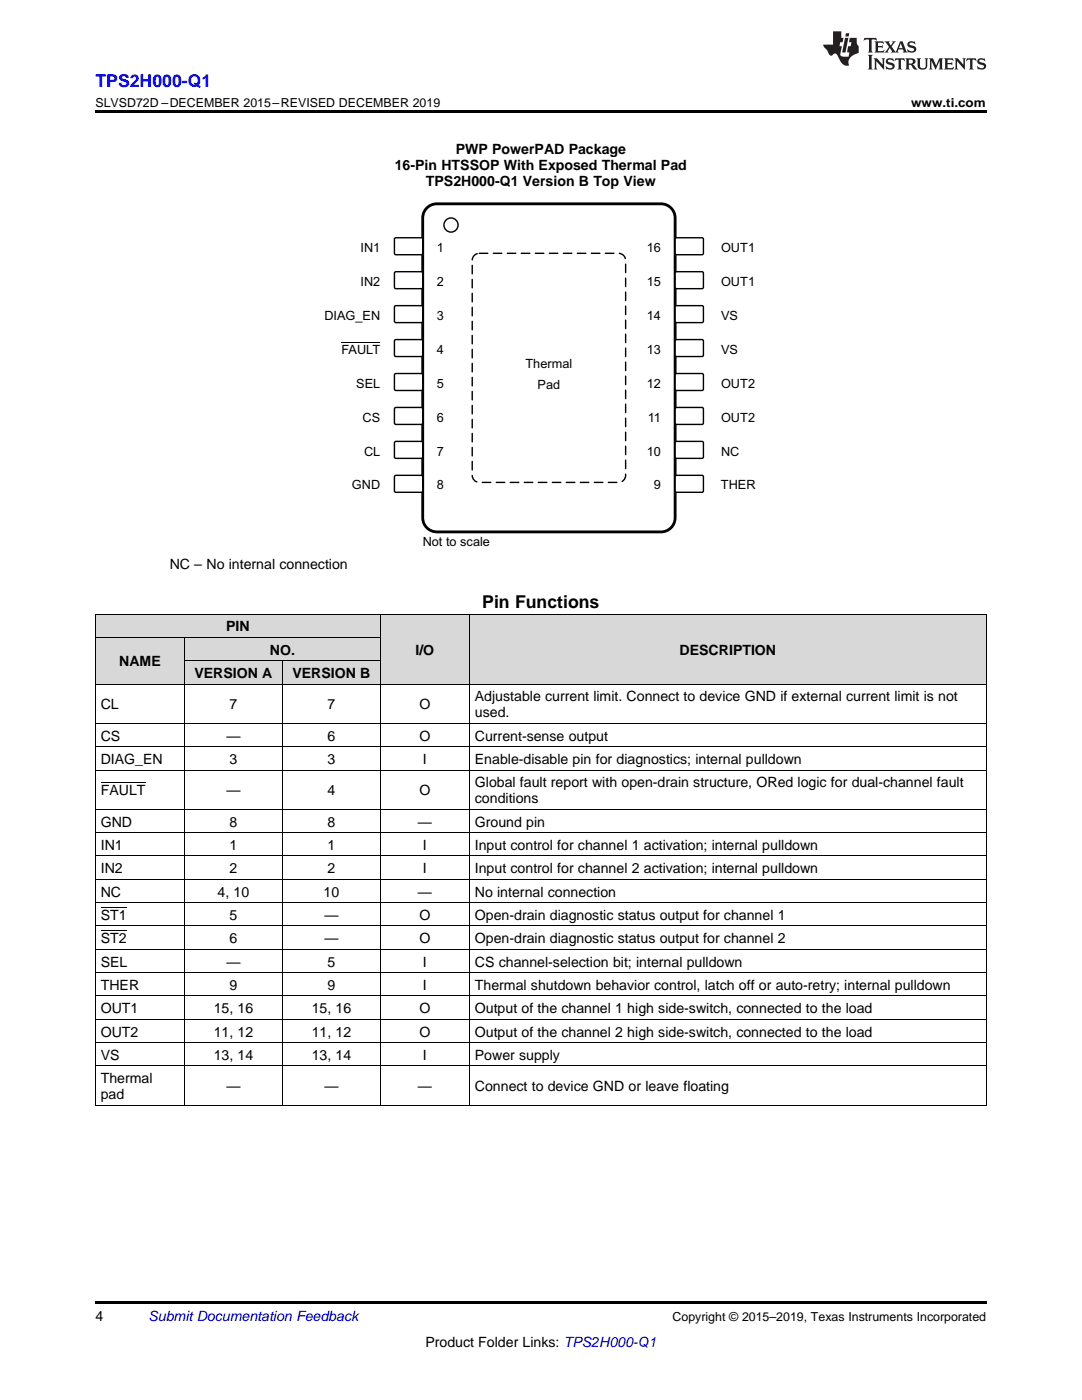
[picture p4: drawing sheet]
<svg xmlns="http://www.w3.org/2000/svg" width="216mm" height="279mm" viewBox="0 0 216 279" stroke-linecap="round" stroke-linejoin="round" font-family="sans-serif">
<g fill="#d8d8d8">
<path d="M75.9 122.6h17.8v14h-17.8z"/>
<path d="M93.7 122.6h103.1v14h-103.1z"/>
<path d="M19 127.3h17.8v9.3h-17.8z"/>
<path d="M36.8 131.9h19.6v4.7h-19.6z"/>
<path d="M56.4 131.9h19.5v4.7h-19.5z"/>
<path d="M36.8 127.3h19.6v4.6h-19.6z"/>
<path d="M56.4 127.3h19.5v4.6h-19.5z"/>
<path d="M19 122.6h17.8v4.7h-17.8z"/>
<path d="M36.8 122.6h19.6v4.7h-19.6z"/>
<path d="M56.4 122.6h19.5v4.7h-19.5z"/>
</g>
<path d="M19 259.7h177.8v.5h-177.8z" fill="#000"/>
<g fill="none" stroke="#000" stroke-width=".2">
<path d="M19 136.5h177.8M19 127.2h56.9M19 122.6h177.8M19.1 122.6v98M36.8 127.3v93.3M36.8 131.9h39.1M56.3 131.9v88.7M75.9 122.6v98M93.6 122.6v98M196.8 122.6v98M19 153.7h177.8M19 149h177.8"/>
<path d="M19 144.4h177.8M19 175.5h177.8M19 170.8h177.8M19 166.2h177.8M19 161.5h177.8M19 198.8h177.8M19 194.1h177.8M19 189.5h177.8M19 184.8h177.8M19 180.1h177.8M19 212.7h177.8M19 208.1h177.8"/>
<path d="M19 203.4h177.8M19 220.6h177.8"/>
</g>
<circle cx="90" cy="44.9" r="1.41" fill="none" stroke="#000" stroke-width=".28"/>
<path d="M85 41.7a2.81 2.81 0 0 1 2.2-1h44.7a2.82 2.82 0 0 1 2.8 2.8v59.8a2.82 2.82 0 0 1-2.8 2.9h-44.7a2.82 2.82 0 0 1-2.9-2.9v-59.8l.1-.6z" fill="none" stroke="#000" stroke-width=".56"/>
<path d="M94.5 51.1l.7-.5h.4h27.8a1.41 1.41 0 0 1 1.4 1.4v42.9a1.41 1.41 0 0 1-1.4 1.4h-27.8a1.41 1.41 0 0 1-1.4-1.4v-42.9z" fill="none" stroke="#000" stroke-width=".28" stroke-dasharray="1.7 1.1"/>
<path d="M78.8 47.5h5.4l.1 .2v3l-.2 .1h-5.3l-.1-.2v-2.9z" fill="#fff"/>
<path d="M78.8 47.5h5.4l.1 .2v3l-.2 .1h-5.3l-.1-.2v-2.9z" fill="none" stroke="#000" stroke-width=".28"/>
<path d="M134.9 47.5h5.3l.2 .2-.1 3-.2 .1h-5.2l-.2-.2v-2.9z" fill="#fff"/>
<path d="M134.9 47.5h5.3l.2 .2-.1 3-.2 .1h-5.2l-.2-.2v-2.9z" fill="none" stroke="#000" stroke-width=".28"/>
<path d="M78.8 54.3h5.4l.1 .2v3l-.2 .1h-5.3l-.1-.3v-2.8z" fill="#fff"/>
<path d="M78.8 54.3h5.4l.1 .2v3l-.2 .1h-5.3l-.1-.3v-2.8z" fill="none" stroke="#000" stroke-width=".28"/>
<path d="M134.9 54.3h5.3l.2 .2-.1 3-.2 .1h-5.2l-.2-.3v-2.8z" fill="#fff"/>
<path d="M134.9 54.3h5.3l.2 .2-.1 3-.2 .1h-5.2l-.2-.3v-2.8z" fill="none" stroke="#000" stroke-width=".28"/>
<path d="M78.7 61.1l.3-.1h5.2l.1 .3v2.9l-.2 .2-5.3-.1-.1-.2z" fill="#fff"/>
<path d="M78.7 61.1l.3-.1h5.2l.1 .3v2.9l-.2 .2-5.3-.1-.1-.2z" fill="none" stroke="#000" stroke-width=".28"/>
<path d="M134.8 61.1l.2-.1h5.2l.2 .3-.1 2.9-.2 .2-5.2-.1-.2-.2z" fill="#fff"/>
<path d="M134.8 61.1l.2-.1h5.2l.2 .3-.1 2.9-.2 .2-5.2-.1-.2-.2z" fill="none" stroke="#000" stroke-width=".28"/>
<path d="M78.8 67.8h5.4l.1 .3v2.9l-.2 .2-5.3-.1-.1-.2v-2.8z" fill="#fff"/>
<path d="M78.8 67.8h5.4l.1 .3v2.9l-.2 .2-5.3-.1-.1-.2v-2.8z" fill="none" stroke="#000" stroke-width=".28"/>
<path d="M68.1 68.3h7.8" fill="none" stroke="#000" stroke-width=".2"/>
<path d="M134.9 67.8h5.3l.2 .3-.1 2.9-.2 .2-5.2-.1-.2-.2v-2.8z" fill="#fff"/>
<path d="M134.9 67.8h5.3l.2 .3-.1 2.9-.2 .2-5.2-.1-.2-.2v-2.8z" fill="none" stroke="#000" stroke-width=".28"/>
<path d="M78.8 74.6h5.4l.1 .2v3l-.2 .1h-5.3l-.1-.3v-2.8z" fill="#fff"/>
<path d="M78.8 74.6h5.4l.1 .2v3l-.2 .1h-5.3l-.1-.3v-2.8z" fill="none" stroke="#000" stroke-width=".28"/>
<path d="M134.9 74.6h5.3l.2 .2-.1 3-.2 .1h-5.2l-.2-.3v-2.8z" fill="#fff"/>
<path d="M134.9 74.6h5.3l.2 .2-.1 3-.2 .1h-5.2l-.2-.3v-2.8z" fill="none" stroke="#000" stroke-width=".28"/>
<path d="M78.8 81.4h5.4l.1 .2v3l-.2 .1h-5.3l-.1-.3v-2.8z" fill="#fff"/>
<path d="M78.8 81.4h5.4l.1 .2v3l-.2 .1h-5.3l-.1-.3v-2.8z" fill="none" stroke="#000" stroke-width=".28"/>
<path d="M134.9 81.4h5.3l.2 .2-.1 3-.2 .1h-5.2l-.2-.3v-2.8z" fill="#fff"/>
<path d="M134.9 81.4h5.3l.2 .2-.1 3-.2 .1h-5.2l-.2-.3v-2.8z" fill="none" stroke="#000" stroke-width=".28"/>
<path d="M78.8 88.1h5.4l.1 .3v2.9l-.2 .2-5.3-.1-.1-.2v-2.8z" fill="#fff"/>
<path d="M78.8 88.1h5.4l.1 .3v2.9l-.2 .2-5.3-.1-.1-.2v-2.8z" fill="none" stroke="#000" stroke-width=".28"/>
<path d="M134.9 88.1h5.3l.2 .3-.1 2.9-.2 .2-5.2-.1-.2-.2v-2.8z" fill="#fff"/>
<path d="M134.9 88.1h5.3l.2 .3-.1 2.9-.2 .2-5.2-.1-.2-.2v-2.8z" fill="none" stroke="#000" stroke-width=".28"/>
<path d="M78.7 95l.3-.1h5.2l.1 .2v3l-.2 .1h-5.3l-.1-.2z" fill="#fff"/>
<path d="M78.7 95l.3-.1h5.2l.1 .2v3l-.2 .1h-5.3l-.1-.2z" fill="none" stroke="#000" stroke-width=".28"/>
<path d="M134.8 95l.2-.1h5.2l.2 .2-.1 3-.2 .1h-5.2l-.2-.2z" fill="#fff"/>
<path d="M134.8 95l.2-.1h5.2l.2 .2-.1 3-.2 .1h-5.2l-.2-.2z" fill="none" stroke="#000" stroke-width=".28"/>
<path d="M19 22h177.8v.5h-177.8z" fill="#000"/>
<g fill="#231f20">
<path d="M172.5 7.6l-.1 .5 .4-.2h.6v.1v2.1l-.2 .4h.9l-.2-.4v-2.1l.1-.1h.5l.5 .2-.2-.5zM174.5 8.3l.2 .3v1.5l-.2 .4h1.8l.2-.6a1.04 1.04 0 0 1-1.3 .2v-.7h.6l.3 .2v-.6l-.3 .2h-.6v-.6l.8-.1 .4 .3-.2-.5zM176.5 8.3l.9 1.1-.9 1.1h.8l-.2-.2 .4-.7 .5 .7-.2 .2h1.5l-.2-.2 .2-.4h.9l.1 .4-.2 .2h1l-.3-.3-.7-1.9h-.5l-.9 2-.8-1 .9-1h-.8l.1 .3-.4 .5-.3-.6 .1-.2zM179.7 8.6l.4 1h-.7zM181.3 8.4a.63 .63 0 0 0-.2 .7 .63 .63 0 0 0 .6 .4l.6 .2 .1 .2a.75 .75 0 0 1-.7 .4 .75 .75 0 0 1-.6-.5l.1 .7 .1-.1a1.11 1.11 0 0 0 1.5-.6 1.13 1.13 0 0 0-1.2-.8l-.1-.4a1.04 1.04 0 0 1 1.2 .2l-.2-.5-.2 .1-.4-.2zM173.2 10.9l.2 .4v2.2l-.2 .4h1l-.3-.4v-2.2l.3-.4zM174.3 11.6l.3 .4v1.5l-.3 .4h.8l-.2-.4v-1.3l1.5 1.7v-1.9l.2-.4h-.7l.2 .4v.9l-1.1-1.3zM177 11.8a.62 .62 0 0 0-.2 .7 .62 .62 0 0 0 .6 .4l.6 .1 .1 .3a.76 .76 0 0 1-.7 .3 .76 .76 0 0 1-.7-.4l.2 .7 .1-.1a1.11 1.11 0 0 0 1.5-.6 1.13 1.13 0 0 0-1.2-.8l-.1-.4a1.04 1.04 0 0 1 1.2 .2l-.2-.6-.2 .1-.5-.1zM178.7 11.6l-.2 .6a.61 .61 0 0 1 .8-.3v1.6l-.2 .4h.9l-.2-.4v-1.6a.63 .63 0 0 1 .7 .3l-.1-.6zM180.6 11.6l.3 .4v1.5l-.3 .4h1l-.2-.2-.1-.8 .6 .2a.76 .76 0 0 0 1.2 .7l-1-1a.58 .58 0 0 0 .6-.5 .58 .58 0 0 0-.5-.6zM181.4 11.9h.1a.45 .45 0 0 1 .5 .1 .45 .45 0 0 1 .1 .5l-.8 .2zM182.9 11.6l.2 .2a2.17 2.17 0 0 0 .3 1.9 .99 .99 0 0 0 1.6-.6v-1.1l.2-.4h-.7l.2 .2a1.92 1.92 0 0 1-.2 1.8 .6 .6 0 0 1-.9-.5v-1.1l.2-.4zM185.4 11.6l.2 .4v1.5l-.2 .4h.7l-.2-.4v-1.4l.8 1.8 .8-1.8v1.4l-.2 .4h.9l-.2-.4v-1.5l.2-.4h-.8l-.6 1.5-.6-1.5zM188.4 11.6l.2 .4v1.5l-.2 .4h1.8l.1-.6a1.04 1.04 0 0 1-1.2 .1v-.6h.5l.4 .2v-.6l-.4 .2h-.5v-.7h.8l.3 .3-.1-.6zM190.5 11.6l.2 .4v1.5l-.2 .4h.7l-.2-.4v-1.3l1.5 1.7v-1.9l.2-.4h-.7l.2 .4v.9l-1.1-1.3zM192.9 11.6l-.1 .6a.61 .61 0 0 1 .7-.3l.1 1.6-.3 .4h1l-.3-.4 .1-1.6a.63 .63 0 0 1 .7 .3l-.1-.6zM195.2 11.8a.62 .62 0 0 0-.2 .7 .62 .62 0 0 0 .6 .4l.6 .1 .1 .3a.76 .76 0 0 1-.7 .3 .76 .76 0 0 1-.6-.4l.1 .7 .1-.1a1.11 1.11 0 0 0 1.6-.6 1.13 1.13 0 0 0-1.3-.8l-.1-.4a1.04 1.04 0 0 1 1.2 .2l-.1-.6-.2 .1-.5-.1z"/>
<path d="M166.2 6.3v2.6h-1.9v.4l.8 .9a.91 .91 0 0 0 1 .8 .56 .56 0 0 1 .5-.3 .56 .56 0 0 1 .5 .3l.4 .8a1.53 1.53 0 0 0 1.9 1.2 1.54 1.54 0 0 1 1-2.1l.9-.3v-1.4a1.52 1.52 0 0 1-.4-1.6h-1.3l-.2 .8h.5l-.2 .8h-.5l-.1 1v.2l.4 .1-.2 .8a1.93 1.93 0 0 1-1.6-.3l.3-1.8h-.5l.2-.8h.4l.2-.8h-.4v-1.3zM168.6 7.6l-.6 2.9h.7l.6-2.9zM168.8 6.6l-.1 .7h.6l.2-.7z"/>
</g>
<path d="M20.1 156.2h8.9M20.1 185.8h5.2M20.1 181.1h5.2" fill="none" stroke="#000" stroke-width=".2"/>
<text font-size="3.5" fill="#00f" x="19" y="17.3">TPS2H000-Q1</text>
<text font-size="3.5" x="96.2" y="121.4">Pin Functions</text>
<g font-size="2.8">
<text x="78.8" y="33.9">16-Pin HTSSOP With Exposed Thermal Pad</text>
<text x="90.9" y="30.7">PWP PowerPAD Package</text>
<text x="85" y="37">TPS2H000-Q1 Version B Top View</text>
<text x="33.9" y="113.6">NC – No internal connection</text>
<text x="45.1" y="126">PIN</text>
<text x="53.9" y="130.7">NO.</text>
<text x="82.9" y="130.7">I/O</text>
<text x="135.6" y="130.7">DESCRIPTION</text>
<text x="23.8" y="133">NAME</text>
<text x="38.8" y="135.3">VERSION A</text>
<text x="58.3" y="135.3">VERSION B</text>
<text x="20.1" y="141.6">CL</text>
<text x="45.8" y="141.6">7</text>
<text x="65.3" y="141.6">7</text>
<text x="83.7" y="141.6">O</text>
<text x="94.8" y="140">Adjustable current limit. Connect to device GND if external current limit is not</text>
<text x="94.8" y="143.2">used.</text>
<text x="20.1" y="147.8">CS</text>
<text x="45.2" y="147.8">—</text>
<text x="65.3" y="147.8">6</text>
<text x="83.7" y="147.8">O</text>
<text x="94.8" y="147.8">Current-sense output</text>
<text x="20.1" y="152.5">DIAG_EN</text>
<text x="45.8" y="152.5">3</text>
<text x="65.3" y="152.5">3</text>
<text x="84.4" y="152.5">I</text>
<text x="94.8" y="152.5">Enable-disable pin for diagnostics; internal pulldown</text>
<text x="20.1" y="158.7">FAULT</text>
<text x="45.2" y="158.7">—</text>
<text x="65.3" y="158.7">4</text>
<text x="83.7" y="158.7">O</text>
<text x="94.8" y="157.1">Global fault report with open-drain structure, ORed logic for dual-channel fault</text>
<text x="94.8" y="160.3">conditions</text>
<text x="20.1" y="165">GND</text>
<text x="45.8" y="165">8</text>
<text x="65.3" y="165">8</text>
<text x="83.4" y="165">—</text>
<text x="94.8" y="165">Ground pin</text>
<text x="20.1" y="169.6">IN1</text>
<text x="45.8" y="169.6">1</text>
<text x="65.3" y="169.6">1</text>
<text x="84.4" y="169.6">I</text>
<text x="94.8" y="169.6">Input control for channel 1 activation; internal pulldown</text>
<text x="20.1" y="174.3">IN2</text>
<text x="20.1" y="178.9">NC</text>
<text x="43.4" y="178.9">4, 10</text>
<text x="45.8" y="174.3">2</text>
<text x="64.6" y="178.9">10</text>
<text x="65.3" y="174.3">2</text>
<text x="83.4" y="178.9">—</text>
<text x="84.4" y="174.3">I</text>
<text x="94.8" y="174.3">Input control for channel 2 activation; internal pulldown</text>
<text x="94.8" y="178.9">No internal connection</text>
<text x="20.1" y="183.6">ST1</text>
<text x="45.8" y="183.6">5</text>
<text x="64.7" y="183.6">—</text>
<text x="83.7" y="183.6">O</text>
<text x="94.8" y="183.6">Open-drain diagnostic status output for channel 1</text>
<text x="20.1" y="188.2">ST2</text>
<text x="45.8" y="188.2">6</text>
<text x="64.7" y="188.2">—</text>
<text x="83.7" y="188.2">O</text>
<text x="94.8" y="188.2">Open-drain diagnostic status output for channel 2</text>
<text x="20.1" y="192.9">SEL</text>
<text x="20.1" y="197.6">THER</text>
<text x="45.2" y="192.9">—</text>
<text x="45.8" y="197.6">9</text>
<text x="65.3" y="192.9">5</text>
<text x="65.3" y="197.6">9</text>
<text x="84.4" y="192.9">I</text>
<text x="84.4" y="197.6">I</text>
<text x="94.8" y="192.9">CS channel-selection bit; internal pulldown</text>
<text x="94.8" y="197.6">Thermal shutdown behavior control, latch off or auto-retry; internal pulldown</text>
<text x="20.1" y="202.2">OUT1</text>
<text x="42.7" y="202.2">15, 16</text>
<text x="62.2" y="202.2">15, 16</text>
<text x="83.7" y="202.2">O</text>
<text x="94.8" y="202.2">Output of the channel 1 high side-switch, connected to the load</text>
<text x="20.1" y="206.9">OUT2</text>
<text x="42.7" y="206.9">11, 12</text>
<text x="62.2" y="206.9">11, 12</text>
<text x="83.7" y="206.9">O</text>
<text x="94.8" y="206.9">Output of the channel 2 high side-switch, connected to the load</text>
<text x="20.1" y="211.5">VS</text>
<text x="42.7" y="211.5">13, 14</text>
<text x="62.2" y="211.5">13, 14</text>
<text x="84.4" y="211.5">I</text>
<text x="94.8" y="211.5">Power supply</text>
<text x="20.1" y="216.2">Thermal</text>
<text x="20.1" y="219.4">pad</text>
<text x="45.2" y="217.8">—</text>
<text x="64.7" y="217.8">—</text>
<text x="83.4" y="217.8">—</text>
<text x="94.8" y="217.8">Connect to device GND or leave floating</text>
<text x="19" y="263.6">4</text>
<text x="84.9" y="268.9">Product Folder Links: TPS2H000-Q1</text>
</g>
<text font-size="2.8" fill="#0000c8" x="29.6" y="263.6">Submit Documentation Feedback</text>
<g font-size="2.5">
<text x="19" y="21.4">SLVSD72D –DECEMBER 2015–REVISED DECEMBER 2019</text>
<text x="181.8" y="21.4">www.ti.com</text>
<text x="71.9" y="50.3">IN1</text>
<text x="87.2" y="50.3">1</text>
<text x="129.1" y="50.3">16</text>
<text x="143.9" y="50.3">OUT1</text>
<text x="71.9" y="57">IN2</text>
<text x="87.2" y="57">2</text>
<text x="129.1" y="57">15</text>
<text x="143.9" y="57">OUT1</text>
<text x="64.7" y="63.8">DIAG_EN</text>
<text x="87.2" y="63.8">3</text>
<text x="129.1" y="63.8">14</text>
<text x="143.9" y="63.8">VS</text>
<text x="68.1" y="70.6">FAULT</text>
<text x="87.2" y="70.6">4</text>
<text x="129.1" y="70.6">13</text>
<text x="143.9" y="70.6">VS</text>
<text x="71.1" y="77.4">SEL</text>
<text x="87.2" y="77.4">5</text>
<text x="104.9" y="73.4">Thermal</text>
<text x="107.3" y="77.6">Pad</text>
<text x="129.1" y="77.4">12</text>
<text x="143.9" y="77.4">OUT2</text>
<text x="72.3" y="84.1">CS</text>
<text x="87.2" y="84.1">6</text>
<text x="129.3" y="84.1">11</text>
<text x="143.9" y="84.1">OUT2</text>
<text x="72.6" y="90.9">CL</text>
<text x="87.2" y="90.9">7</text>
<text x="129.1" y="90.9">10</text>
<text x="143.9" y="90.9">NC</text>
<text x="70.2" y="97.7">GND</text>
<text x="87.2" y="97.7">8</text>
<text x="130.5" y="97.7">9</text>
<text x="143.8" y="97.7">THER</text>
<text x="84.3" y="109">Not to scale</text>
<text x="134.2" y="263.6">Copyright © 2015–2019, Texas Instruments Incorporated</text>
</g>
</svg>
